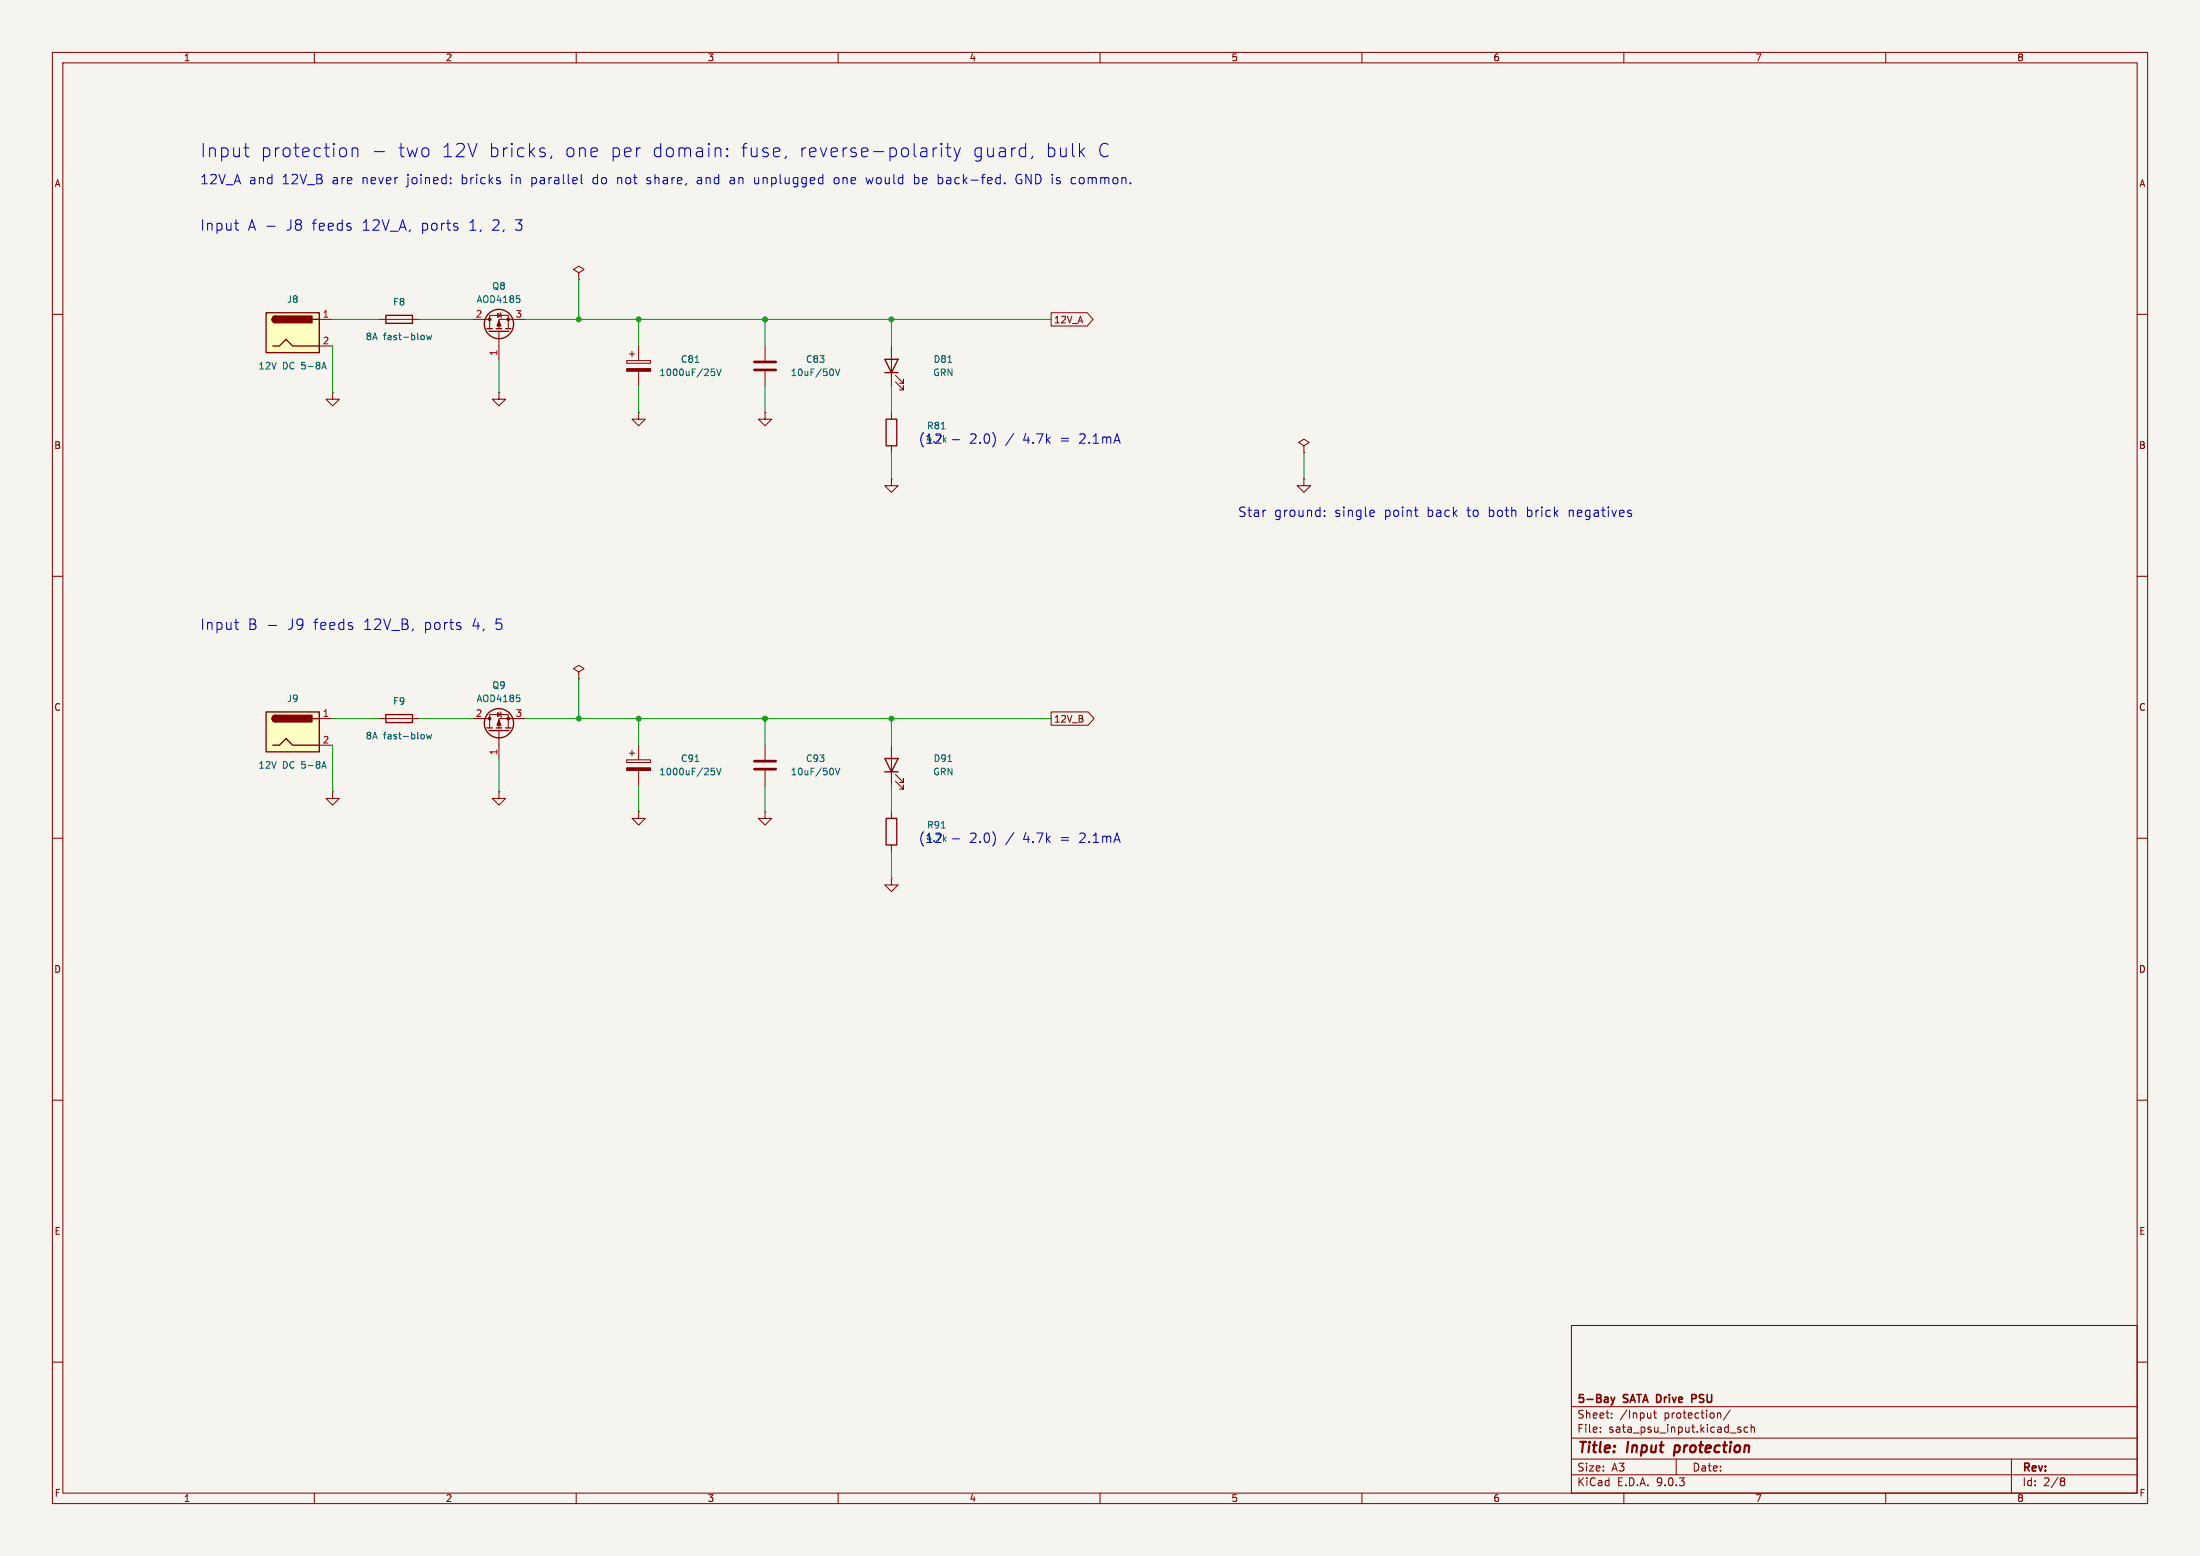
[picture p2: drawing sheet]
<svg xmlns="http://www.w3.org/2000/svg" width="420mm" height="297mm" viewBox="0 0 420 297" stroke-linecap="round" stroke-linejoin="round" font-family="sans-serif">
<path d="M0 0h420v297h-420z" fill="#f5f4ef" stroke="#f5f4ef" stroke-width=".19"/>
<g fill="none" stroke="#840000" stroke-width=".19">
<path d="M10 10h400v277h-400zM12 12h396v273h-396zM60 10v2M110 10v2M160 10v2M210 10v2M260 10v2M310 10v2M360 10v2M10 60h2M408 60h2M248.9 85.1l1-.6-1-.7-1 .7 1 .6v1.3"/>
<path d="M248.9 86.4h.1M10 110h2M408 110h2M72.4 137.2h7.6M110.5 128.3l1-.7-1-.6-1 .6 1 .7v1.2M110.5 129.5h.1M10 160h2M119.6 145h4.6v.5h-4.6zM120.1 143.8h1.1M120.6 143.3v1M121.9 142.2v2.8M121.9 147.1v2.8"/>
<path d="M408 160h2M10 210h2M408 210h2M300 253h108v32h-108zM10 260h2M300 278.5h108M300 274.5h108M300 268.5h108M305.5 273.2v.2M305.5 272.5v.1M307.7 270.5v.2M307.7 269.8v.1"/>
<path d="M315.2 269.7v1M315.2 270.5l-.1 .1M315.7 269.7h.5M315.9 269.2v1.3l.3 .2M320 278.5v3M328.1 269.7h.2l.2 .2v.8M330.3 269.1l-1.3 1.9M332.3 272.5l-.4-.1-.2 .2 .1 .2 .5 .2v.3h-.6M333.7 272.5l-.5-.1-.3 .3 .2 .6h.6M334.3 272.5l.2-.1 .4 .1v.9M334.3 271.9v1.5M384 278.5v6.5"/>
<path d="M408 260h2M60 285v2M110 285v2M160 285v2M210 285v2M260 285v2M300 281.5h108M310 285v2M360 285v2M393.6 282.1l.4 .1 .2 .2-.3 .3M393.6 282.7h.3M393.9 282.7l.2 .2 .1 .4-.2 .2-.4 .1"/>
</g>
<path d="M319.8 275.9l-.3 2" fill="none" stroke="#840000" stroke-width=".4"/>
<path d="M307.5 266.7l.4 1M307.9 267.7l-.4 .5M308.3 266.7l-.4 1M323.7 266.3l-.7-.1v1.5M323.7 266.9l-.7 .1" fill="none" stroke="#840000" stroke-width=".3"/>
<path d="M119.6 146.6h4.6v.5h-4.6z" fill="#840000" stroke="#840000" stroke-width=".19"/>
<path d="M80.8 140.2l.2 .2v.4l-.2 .2M81.4 140.2l.3 .8 .2-.6 .3 .6 .2-.8M132.7 145.4h.7M135.8 146.6h.6M135.9 147.1h.3l.3 .3-.2 .4-.4 .1M136.8 146.6l.4 1.3 .5-1.3" fill="none" stroke="#006464" stroke-width=".19"/>
<path d="M73.7 136.4h5v1.5h-5z" fill="none" stroke="#840000" stroke-width=".25"/>
<path d="M50.8 135.9h10.2v7.6h-10.2z" fill="#ffffc2"/>
<g fill="none" stroke="#840000" stroke-width=".25">
<path d="M168.9 68.6h2.5l-1.2 2.5zM168.9 71.1h2.5M169.2 80h2v5.1h-2zM50.8 135.9h10.2v7.6h-10.2zM52.6 136.5a.64 .64 0 0 0-.7 .7 .64 .64 0 0 0 .7 .6M59.7 137.2h1.3M93 138.9h1M93.3 139.4h3.9M94.7 138.9h1.1M96.5 138.9h1M52.1 142.2h1.2l1.3-1.2 1.3 1.2h5.1M168.9 144.8h2.5l-1.2 2.5z"/>
<path d="M168.9 147.3h2.5M169.2 156.2h2v5.1h-2z"/>
<circle cx="95.2" cy="138" r="2.79"/>
</g>
<g fill="#840000" stroke="#840000" stroke-width=".25">
<path d="M52.1 136.7l.5-.2v1.3a.63 .63 0 0 1-.6-.4 .63 .63 0 0 1 .1-.7z"/>
<path d="M52.6 136.5h7v1.3h-7z"/>
</g>
<g fill="none" stroke="#840000" stroke-width=".19">
<path d="M63.5 74.9v1.3h1.3l-1.3 1.3-1.3-1.3h1.3M63.5 74.9h.1M95.2 74.9v1.3h1.3l-1.3 1.3-1.2-1.3h1.2M95.2 74.9h.1M119.6 68.8h4.6v.5h-4.6zM120.1 67.6h1.1M120.6 67.1v1M121.9 78.7v1.3h1.3l-1.3 1.3-1.3-1.3h1.3M121.9 78.7h.1M121.9 66v2.8M121.9 70.9v2.8M170.2 66v7.7"/>
<path d="M170.2 78.7v1.3M170.9 72.9l1.6 1.5v-.7v.7h-.8M170.9 71.6l1.6 1.6v-.8v.8h-.8M170.2 91.4v1.3h1.2l-1.2 1.3-1.3-1.3h1.3M170.2 91.4h.1M170.2 85.1v1.3M248.9 91.4v1.3h1.3l-1.3 1.3-1.3-1.3h1.3M248.9 91.4h.1M61 137.2h2.5M90.2 137.2h3.3M93.5 138.9v-2.5h3.5v2.5M95 136l.6 .4-.6 .4z"/>
<path d="M95.2 139.4v5.4M95.5 135.9l.3 1M100.3 137.2h-5.1v1.7M61 142.2h2.5M63.5 151.1v1.3h1.3l-1.3 1.3-1.3-1.3h1.3M63.5 151.1h.1M95.2 151.1v1.3h1.3l-1.3 1.3-1.2-1.3h1.2M95.2 151.1h.1M121.9 154.9v1.3h1.3l-1.3 1.3-1.3-1.3h1.3M121.9 154.9h.1M146 154.9v1.3h1.3l-1.3 1.3-1.2-1.3h1.2M146 154.9h.1"/>
<path d="M146 142.2v2.8M146 147.1v2.8M170.2 142.2v7.7M170.2 154.9v1.3M170.9 149.1l1.6 1.5v-.7v.7h-.8M170.9 147.8l1.6 1.6v-.8v.8h-.8M170.2 167.6v1.3h1.2l-1.2 1.3-1.3-1.3h1.3M170.2 167.6h.1M170.2 161.3v1.3"/>
</g>
<g fill="none" stroke="#006464" stroke-width=".19">
<path d="M132.7 69.2h.7M135.8 70.4h.6M135.9 70.9h.3l.3 .3-.1 .4-.5 .1M136.8 70.4l.4 1.3 .5-1.3M181 69.2h.7M179.7 81.9h.7M98.6 132.7h.6M99.2 133.2l.1 .2-.1 .5M61.6 146.3h.6M61.9 145.4l.4 1.2M159.1 146.9v.8M159.5 146.6l.4 1.3 .4-1.3"/>
<path d="M179.7 158.1h.7M181 145.4h.7"/>
</g>
<g fill="#840000" stroke="#840000" stroke-width=".19">
<path d="M95.2 137.4l.4 1h-.7z"/>
<path d="M119.6 70.4h4.6v.5h-4.6z"/>
<circle cx="93.5" cy="137.2" r=".25"/>
<circle cx="97" cy="137.2" r=".25"/>
</g>
<path d="M144 145.3h4.1M144 146.8h4.1" fill="none" stroke="#840000" stroke-width=".51"/>
<path d="M50.8 59.7h10.2v7.6h-10.2z" fill="#ffffc2"/>
<g fill="none" stroke="#840000" stroke-width=".25">
<path d="M50.8 59.7h10.2v7.6h-10.2zM52.1 66h1.2l1.3-1.2 1.3 1.2h5.1M52.6 60.3a.64 .64 0 0 0-.7 .7 .64 .64 0 0 0 .7 .6M59.7 61h1.3M73.7 60.2h5v1.5h-5zM93 62.7h1M93.3 63.2h3.9M94.7 62.7h1.1M96.5 62.7h1"/>
<circle cx="95.2" cy="61.8" r="2.79"/>
</g>
<g fill="#840000" stroke="#840000" stroke-width=".25">
<path d="M52.1 60.5l.5-.2v1.3a.63 .63 0 0 1-.6-.4 .63 .63 0 0 1 .1-.7z"/>
<path d="M52.6 60.3h7v1.3h-7z"/>
</g>
<g fill="none" stroke="#840000" stroke-width=".19">
<path d="M95 59.8l.6 .4-.6 .4zM95.5 59.7l.3 1M110.5 52.1l1-.7-1-.6-1 .6 1 .7v1.2M110.5 53.3h.1M200.7 59.7h6.9l1.1 1.3-1.1 1.2h-6.9zM61 61h2.5M61 66h2.5M72.4 61h7.6M90.2 61h3.3M93.5 62.7v-2.5h3.5v2.5M95.2 63.2v5.4M100.3 61h-5.1v1.7"/>
<path d="M146 78.7v1.3h1.3l-1.3 1.3-1.2-1.3h1.2M146 78.7h.1M146 66v2.8M146 70.9v2.8M200.7 135.9h7l1.2 1.3-1.2 1.2h-7z"/>
</g>
<path d="M98.6 56.5h.6M99.2 57l.1 .2-.1 .5M61.6 70.1h.6M61.9 69.2l.4 1.2M80.8 64l.2 .2v.4l-.2 .2M81.4 64l.3 .8 .2-.6 .3 .6 .2-.8M159.1 70.7v.8M159.5 70.4l.4 1.3 .4-1.3" fill="none" stroke="#006464" stroke-width=".19"/>
<g fill="#840000" stroke="#840000" stroke-width=".19">
<path d="M95.2 61.2l.4 1h-.7z"/>
<circle cx="93.5" cy="61" r=".25"/>
<circle cx="97" cy="61" r=".25"/>
</g>
<path d="M144 69.1h4.1M144 70.6h4.1" fill="none" stroke="#840000" stroke-width=".51"/>
<g fill="none" stroke="#009600" stroke-width=".19">
<path d="M110.5 53.3v7.7M63.5 61h8.9M63.5 66v8.9M80 61h10.2M95.2 68.6v6.3M100.3 61h100.4M121.9 61v5M121.9 73.7v5M146 61v5M146 73.7v5M170.2 61v5M170.2 73.7v5"/>
<path d="M170.2 86.4v5M248.9 86.4v5M63.5 137.2h8.9M80 137.2h10.2M100.3 137.2h100.4M110.5 129.5v7.7M121.9 137.2v5M146 137.2v5M170.2 137.2v5M63.5 142.2v8.9M95.2 144.8v6.3M121.9 149.9v5"/>
<path d="M146 149.9v5M170.2 149.9v5M170.2 162.6v5"/>
</g>
<g fill="none" stroke="#0000c2" stroke-width=".19">
<path d="M46.5 28.2h1M47 29.8l.5 .1M66 28.5l.1 .2-.1 1M67.2 28.5a.63 .63 0 0 1 1.1 .1v1.3M67.2 28.2v1.7M71.5 28.9h1.9M86 34.9v.2M86 34v.1M104 29.2l.1 .2-.1 .4M105.3 29.8l-.2 .5M111 33.3v1.5l.2 .3M137.3 28.2l.3 .4v1.3"/>
<path d="M138.8 29.7l.2 .1-.2 .1M138.8 29.7l-.1 .1 .1 .1M138.8 28.3v.3M138.8 29.7v.2M138.8 28.3l.2 .2-.2 .1M138.8 28.3l-.1 .2 .1 .1M139.4 34.5v.5M144.1 33.9v.9l.2 .3M150.1 29.8l-.3 .5M159.6 33.9l-.4 .3v.5l.4 .4M165.3 33.9l.4 1.2 .3-.9M174.6 33.3v1.8"/>
<path d="M174.6 35l.5 .1M175.1 33.9l-.5 .1M178.1 28.2v1.7M178.9 28.2a.65 .65 0 0 0-.8 .5M179.1 35l.5 .1M179.6 33.9l-.5 .1M179.7 27.4v.2M179.7 28.2v1.7M179.7 27.4l-.1 .1 .1 .1M179.7 27.4l.1 .1-.1 .1M180.6 28.2h.9M180.9 27.4v2.1l.1 .3 .5 .1"/>
<path d="M182.1 28.2l.6 1.7M182.7 29.9l-.2 .6-.4 .3M183.3 28.2l-.6 1.7M191.8 34.9v.2M194.8 33.3a.9 .9 0 0 0-.9 .8 .9 .9 0 0 0 .8 1M197.1 29.8l-.2 .5M204.8 33.9l.5 .1M205.3 35l-.5 .1M206.3 28.9l.7 1M207 28.2l-.9 1M44.8 42.6h.7M45.2 43.9h.3"/>
<path d="M51 43.2h1.5M181.8 83.9h1.4M252.9 98.4v.2M252.9 97.5v.1M261.8 97.4l.5 .1 .1 .3-.9 .2M262.3 98.5l-.5 .1M270 97.4h.7M270.5 98.6h.2M311.2 98l.3 .2-.3 .4M311.2 97.4l.2 .1M44.8 118.8h.7M51.2 119.4h1.6"/>
<path d="M45.2 120.1h.3M181.8 160.1h1.4"/>
</g>
<g fill="#009600" stroke="#009600" stroke-width=".19">
<circle cx="110.5" cy="137.2" r=".46"/>
<circle cx="121.9" cy="137.2" r=".46"/>
<circle cx="146" cy="137.2" r=".46"/>
<circle cx="170.2" cy="61" r=".46"/>
<circle cx="170.2" cy="137.2" r=".46"/>
<circle cx="110.5" cy="61" r=".46"/>
<circle cx="121.9" cy="61" r=".46"/>
<circle cx="146" cy="61" r=".46"/>
</g>
<g font-size="3.5" fill="#0000c2">
<text x="38.1" y="30.2">Input</text>
<text x="49.5" y="30.2">protection</text>
<text x="75.7" y="30.2">two</text>
<text x="84" y="30.2">12V</text>
<text x="92.9" y="30.2">bricks,</text>
<text x="107.3" y="30.2">one</text>
<text x="116" y="30.2">per</text>
<text x="123.9" y="30.2">domain:</text>
<text x="140.8" y="30.2">fuse,</text>
<text x="151.9" y="30.2">reverse-polarity</text>
<text x="185" y="30.2">guard,</text>
<text x="198.8" y="30.2">bulk</text>
<text x="208.7" y="30.2">C</text>
</g>
<g font-size="2.8" fill="#0000c2">
<text x="38.1" y="44.2">Input</text>
<text x="47.2" y="44.2">A -</text>
<text x="54.6" y="44.2">J8</text>
<text x="59.6" y="44.2">feeds</text>
<text x="69.1" y="44.2">12V_A,</text>
<text x="80.4" y="44.2">ports</text>
<text x="89.6" y="44.2">1,</text>
<text x="94.1" y="44.2">2,</text>
<text x="98.5" y="44.2">3</text>
<text x="38.1" y="120.4">Input</text>
<text x="47.2" y="120.4">B -</text>
<text x="54.8" y="120.4">J9</text>
<text x="59.9" y="120.4">feeds</text>
<text x="69.4" y="120.4">12V_B,</text>
<text x="81" y="120.4">ports</text>
<text x="90.2" y="120.4">4,</text>
<text x="94.7" y="120.4">5</text>
</g>
<g font-size="2.8" fill="#840000">
<text x="301" y="277.9">Title:</text>
<text x="310.6" y="277.9">Input</text>
<text x="320.5" y="277.9">protection</text>
</g>
<g font-size="2.5" fill="#0000c2">
<text x="38.1" y="35.3">12V_A</text>
<text x="47.5" y="35.3">and</text>
<text x="53.8" y="35.3">12V_B</text>
<text x="63.4" y="35.3">are</text>
<text x="69.2" y="35.3">never</text>
<text x="77.8" y="35.3">joined:</text>
<text x="88.3" y="35.3">bricks</text>
<text x="97.8" y="35.3">in</text>
<text x="101.8" y="35.3">parallel</text>
<text x="113.6" y="35.3">do</text>
<text x="118.4" y="35.3">not</text>
<text x="124.1" y="35.3">share,</text>
<text x="133.8" y="35.3">and</text>
<text x="140.2" y="35.3">an</text>
<text x="144.9" y="35.3">unplugged</text>
<text x="160.2" y="35.3">one</text>
<text x="166.5" y="35.3">would</text>
<text x="175.7" y="35.3">be</text>
<text x="180.3" y="35.3">back-fed.</text>
<text x="195.3" y="35.3">GND is</text>
<text x="206.1" y="35.3">common.</text>
<text x="175.3" y="84.8">(12</text>
<text x="185.1" y="84.8">2.0)</text>
<text x="192" y="84.8">/</text>
<text x="195.4" y="84.8">4.7k</text>
<text x="202.6" y="84.8">=</text>
<text x="206.3" y="84.8">2.1mA</text>
<text x="236.2" y="98.8">Star</text>
<text x="243.2" y="98.8">ground:</text>
<text x="254.8" y="98.8">single</text>
<text x="264.3" y="98.8">point</text>
<text x="272.5" y="98.8">back</text>
<text x="280.2" y="98.8">to</text>
<text x="284.4" y="98.8">both</text>
<text x="291.8" y="98.8">brick</text>
<text x="299.8" y="98.8">negatives</text>
<text x="175.3" y="161">(12</text>
<text x="185.1" y="161">2.0)</text>
<text x="192" y="161">/</text>
<text x="195.4" y="161">4.7k</text>
<text x="202.6" y="161">=</text>
<text x="206.3" y="161">2.1mA</text>
</g>
<g font-size="2.1" fill="#840000">
<text x="301" y="268.2">5-Bay</text>
<text x="310" y="268.2">SATA Drive</text>
<text x="324.2" y="268.2">PSU</text>
<text x="301" y="273.7">File:</text>
<text x="301" y="271">Sheet:</text>
<text x="307.1" y="273.7">sata_psu_input.kicad_sch</text>
<text x="309.2" y="271">/Input</text>
<text x="317.7" y="271">protection/</text>
<text x="301" y="281.1">Size:</text>
<text x="307.6" y="281.1">A3</text>
<text x="323" y="281.1">Date:</text>
<text x="386" y="281.3">Rev:</text>
<text x="301" y="283.9">KiCad</text>
<text x="308.7" y="283.9">E.D.A.</text>
<text x="316.3" y="283.9">9.0.3</text>
<text x="386" y="283.9">Id:</text>
<text x="390.1" y="283.9">2/8</text>
</g>
<g font-size="1.8" fill="#840000">
<text x="35" y="11.9">1</text>
<text x="85" y="11.9">2</text>
<text x="135" y="11.9">3</text>
<text x="185" y="11.9">4</text>
<text x="235" y="11.9">5</text>
<text x="285" y="11.9">6</text>
<text x="335" y="11.9">7</text>
<text x="385" y="11.9">8</text>
<text x="10.3" y="35.9">A</text>
<text x="408.3" y="35.9">A</text>
<text x="201.1" y="61.9">12V_A</text>
<text x="10.3" y="85.9">B</text>
<text x="408.2" y="85.9">B</text>
<text x="10.3" y="135.9">C</text>
<text x="408.2" y="135.9">C</text>
<text x="201.1" y="138.1">12V_B</text>
<text x="10.3" y="185.9">D</text>
<text x="408.2" y="185.9">D</text>
<text x="10.3" y="235.9">E</text>
<text x="408.3" y="235.9">E</text>
<text x="10.3" y="285.9">F</text>
<text x="35" y="286.9">1</text>
<text x="85" y="286.9">2</text>
<text x="135" y="286.9">3</text>
<text x="185" y="286.9">4</text>
<text x="235" y="286.9">5</text>
<text x="285" y="286.9">6</text>
<text x="335" y="286.9">7</text>
<text x="385" y="286.9">8</text>
<text x="408.3" y="285.9">F</text>
</g>
<g font-size="1.8" fill="#006464">
<text x="54.7" y="58">J8</text>
<text x="74.9" y="58.5">F8</text>
<text x="90.9" y="58">AOD4185</text>
<text x="93.9" y="55.5">Q8</text>
<text x="69.7" y="65.1">8A</text>
<text x="73.2" y="65.1">fast-blow</text>
<text x="49.2" y="70.7">12V</text>
<text x="53.9" y="70.7">DC 5-8A</text>
<text x="125.8" y="72">1000uF/25V</text>
<text x="129.9" y="69.4">C81</text>
<text x="150.9" y="72">10uF/50V</text>
<text x="153.8" y="69.4">C83</text>
<text x="178" y="72">GRN</text>
<text x="178.1" y="69.4">D81</text>
<text x="176.9" y="82.1">R81</text>
<text x="93.9" y="131.7">Q9</text>
<text x="54.7" y="134.2">J9</text>
<text x="74.9" y="134.7">F9</text>
<text x="90.9" y="134.2">AOD4185</text>
<text x="69.7" y="141.3">8A</text>
<text x="73.2" y="141.3">fast-blow</text>
<text x="49.2" y="146.9">12V</text>
<text x="53.9" y="146.9">DC 5-8A</text>
<text x="125.8" y="148.2">1000uF/25V</text>
<text x="129.9" y="145.6">C91</text>
<text x="150.9" y="148.2">10uF/50V</text>
<text x="153.8" y="145.6">C93</text>
<text x="178" y="148.2">GRN</text>
<text x="178.1" y="145.6">D91</text>
<text x="176.9" y="158.3">R91</text>
</g>
<g font-size="1.8" fill="#a90000">
<text x="61.5" y="60.7">1</text>
<text x="61.5" y="65.8">2</text>
<text x="90.7" y="60.7">2</text>
<text x="98.4" y="60.7">3</text>
<text x="95" y="68" transform="rotate(-90 95 68)">1</text>
<text x="61.5" y="136.9">1</text>
<text x="90.7" y="136.9">2</text>
<text x="98.4" y="136.9">3</text>
<text x="61.5" y="142">2</text>
<text x="95" y="144.2" transform="rotate(-90 95 144.2)">1</text>
</g>
<g font-size="1.8" fill="#0000c2">
<text x="176.7" y="84.7">4.7k</text>
<text x="176.7" y="160.9">4.7k</text>
</g>
</svg>
